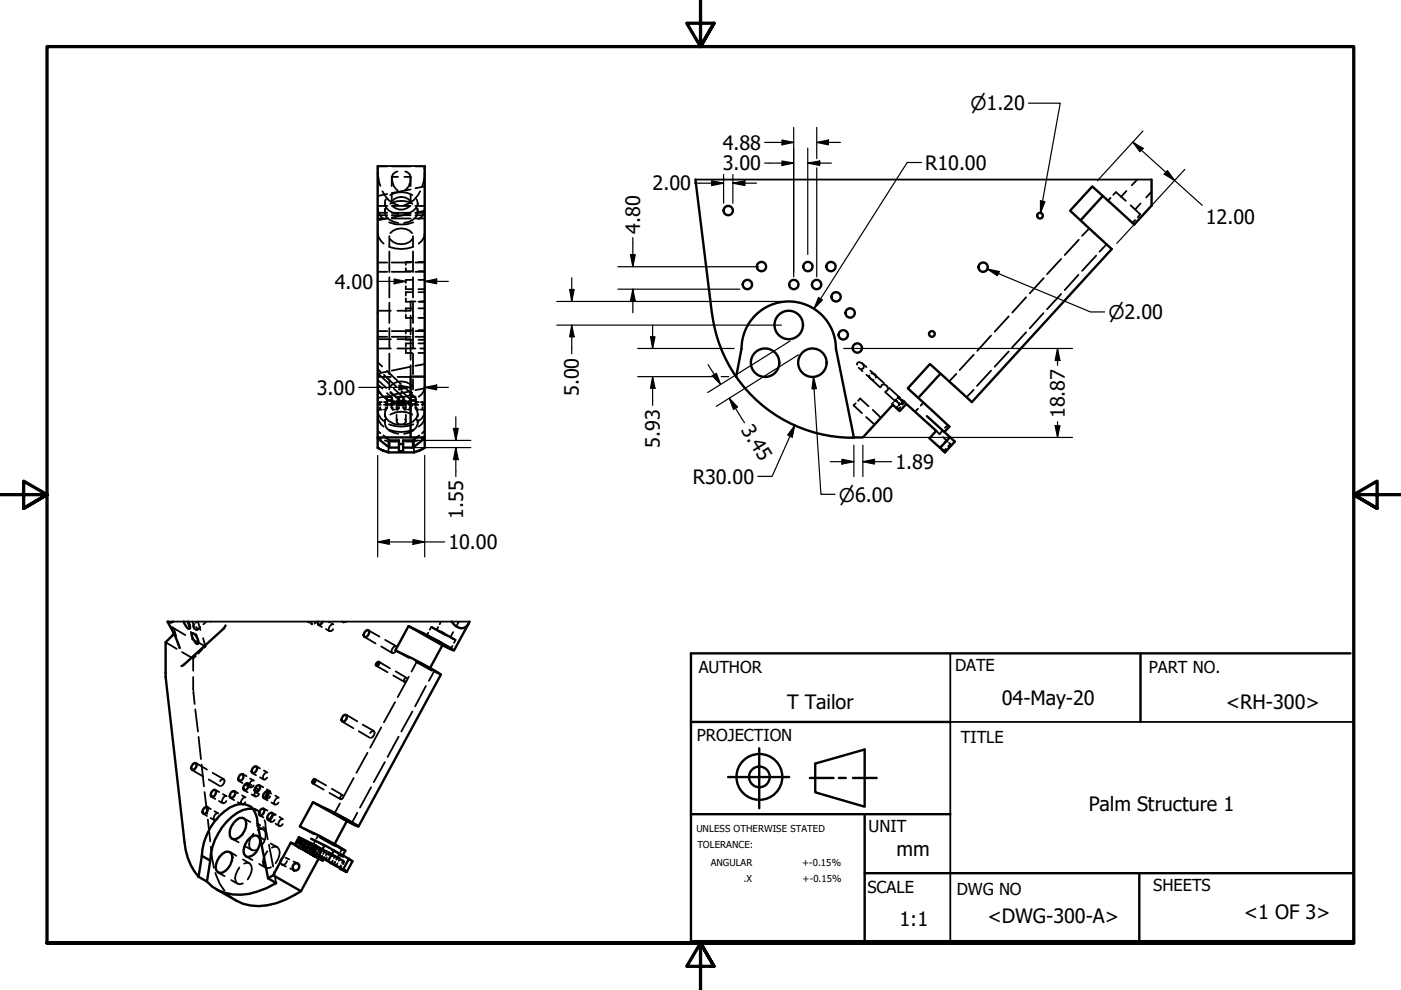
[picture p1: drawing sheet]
<svg xmlns="http://www.w3.org/2000/svg" width="297mm" height="210mm" viewBox="0 0 297 210" stroke-linecap="round" stroke-linejoin="round" font-family="sans-serif">
<!-- layer: Hidden (ANSI) -->
<g fill="none" stroke="#000" stroke-width=".38">
<path d="M80.1 36.7v.2M80.1 35.3h2M80.1 36.5v.6v-.1M80.1 37.1l.5 2.3M80.1 35.2v.6M83.1 37.5a3.1 3.1 0 0 0 1.2 2.9M83.1 37.5h1.3M83.1 37.6v1.9M83.1 35.3h4M84.3 36.4l-1 .5-.2 .6M85.7 37.5h1.4M85.9 36.4l1 .5 .2 .6"/>
<path d="M87.1 37.5a2.93 2.93 0 0 1-1.2 2.9M87.1 37.6v1.9M88.1 35.3h1.9M90 35.2v.6M90 36.5l-.2 2.2-.3 .7M90 39.5l-1.9 .4M241.1 38.1l-1.1 1.2M80.1 44.2l.2 .9 .5 .8 .5 .6M80.1 49.4l.2 .9 1 1.4M80.1 46.3h2l-2 .4M80.1 55.7h2M80.1 57.6h2"/>
<path d="M80.1 43.7h2M80.1 45.6h2M80.1 45.1h2M81.1 40.5a4.9 4.9 0 0 0 3.4 3M81.6 43.1v.6M81.6 44.3v.6M81.9 44a1.79 1.79 0 0 0 .6 2.5l.9 .5 1.1 .3M81.9 42.2a1.79 1.79 0 0 0 .6 2.5l.9 .5 1.1 .2M82.1 41.1l-2 .5M82.5 47.2a7.7 7.7 0 0 0 5.1 0M82.5 52.3a6.8 6.8 0 0 0 5.1 0M82.5 50.1v2.1"/>
<path d="M82.5 53.3v4.4M82.5 58.8v4.3M82.7 43.2a4.7 4.7 0 0 1 4.7 0M82.7 50.7a3 3 0 0 0 4.7 0M82.7 49.4a3.2 3.2 0 0 1 4.7 0M82.7 41.4a4.7 4.7 0 0 1 4.7 0M83.1 41.2v1.9M83.1 55.7h4M83.1 57.6h4M83.1 43.7h4M83.1 45.6h4M83.1 45.1h4"/>
<path d="M83.1 46.3h4M83.2 42.6a2.47 2.47 0 0 1 3.7 0M83.2 43.6a2.33 2.33 0 0 0 3.7 0M86 56.9v.6h1.4M87.1 40.2l-4 .7M87.1 45.3l-4 .8M87.1 41.2v1.9M87.4 55.5h-1.4v.7M87.4 59.3h-1.4v.7M87.6 50.1v2.1M87.6 53.3v4.4M87.6 58.8v4.3"/>
<path d="M88.1 55.7h1.9M88.1 57.6h1.9M88.1 43.7h1.9M88.1 45.6h1.9M88.1 46.3h1.9M88.3 44a1.65 1.65 0 0 1-.7 2.5l-.9 .5-1 .3M88.3 42.2a1.65 1.65 0 0 1-.7 2.5l-.9 .5-1 .2M88.6 43.1v.6M88.6 44.3v.6M88.7 59.3h1.3M88.7 57.5h1.3M88.7 55.5h1.3"/>
<path d="M89.1 40.5a5.2 5.2 0 0 1-3.4 3M90 44.2l-.1 .9-.5 .8-.6 .6M90 49.4l-.1 .9-.5 .8-.6 .6M90 44.7l-1.9 .4h1.9M221.3 59l-3 3.2M225 54.9l-3 3.2M228.7 58.3l-3 3.2M228.7 50.8l-3 3.3M230.9 48.4l-1.5 1.6M232.4 54.2l-3 3.2M234.6 51.8l-1.5 1.6M235.5 41.9l-.6 .7"/>
<path d="M236 41.3l.6-.6 2.1 1.9M238.8 40.5l-1.1 1.3M239.7 43.5l2 1.9-.5 .7M240.7 46.6l-.6 .7M241.8 43.2l-1.1 1.2M244.2 40.6l-1.2 1.3M80.1 70.2h2M80.1 71.4h2M80.1 76.8l.9 .9M80.1 78.2l.6 .6M80.1 79.2l.1 .1M80.1 73.9h2.8"/>
<path d="M80.1 71.9h2.8M80.1 65.9h2.8M80.1 79.9h2.8M80.4 79.4l2.1 2M81.4 79.5l2.7 2.5M82 78.6l3 2.8M82.1 78.8l-2 .4M82.5 64.2v4.3M82.5 69.6v4.3M82.5 75v4.3M83.1 70.2h4M83.1 71.4h4"/>
<path d="M84.3 71.9h2.8v2h1M84.3 73.9h2.8v2.4M84.3 79.9h2.8M86 60.7v.6h1.4M86 63.3v.7h1.4M86 66.7v.7h1.4M86 71.3v.7h1.4M86 74.1v.7h1.4M87.1 77.8l-4 .8M87.1 66.9v4M87.1 77.4v2.5M87.4 61.9h-1.4v.7"/>
<path d="M87.4 65.4h-1.4v.7M87.4 70h-1.4v.7M87.4 72.8h-1.4v.7M87.6 64.2v4.3M87.6 69.6v4.3M87.6 75v4.3M88.1 63.9h-1v2h-2.8M88.1 70.2h1.9M88.1 71.4h1.9M88.7 67.4h1.3M88.7 65.4h1.3M88.7 61.3h1.3"/>
<path d="M88.7 72h1.3M88.7 70h1.3M88.7 64h1.3M88.7 61.9h1.3M88.7 74.8h1.3M88.7 72.8h1.3M89.1 73.9h.9M89.1 63.9h.9M90 77.2l-1.9 .4M182.1 77.9l.8 .8M182.8 77.1l.3 .4v.3v.3l-.4 .1M182.8 77.1l-.7-.3-.3 .1-.1 .4"/>
<path d="M182.8 77.1l.9 .7M183.7 79.5l.8 .7M184.3 79.6l.2 .6M184.5 78.6l3 2.7M184.7 79.2l.7 .2M185.4 79.4l.3 .7M202.8 79.3l-1.6 1.6M206.4 75.2l-2.9 3.3M210.1 71.2l-2.9 3.2M210.1 78.6l-3 3.2M213.9 67.1l-3 3.2M213.9 74.5l-3 3.3"/>
<path d="M217.6 63l-3 3.3M217.6 70.5l-3 3.2M221.2 66.4l-2.9 3.2M225 62.3l-3 3.3M80.1 88.2l.2 .9 .5 .9 .5 .5M80.1 87l.2 .9 .5 .8 .5 .6M80.1 81.9l.2 .9 .5 .8 .5 .5M80.1 94.9l.4 .2M80.1 85.8h.7M80.1 91.3l.5 .6M80.1 92.7l.7 .4M80.1 80.6l1.8 1.7"/>
<path d="M80.1 81.5l1 .9M80.1 82.9l.7 .6M80.3 87l-.2 .2M80.3 85.5l-.2 .1M80.6 85.3h.4M80.6 85.3l-.2 .1M80.6 85.3v.5M80.6 86.3v.5M80.8 95.3l.4 .2M81 86.8l-.6 .1M81.2 95.5h.1M81.2 95.5l.4 .1"/>
<path d="M81.3 92.3l.6 .4M81.4 86.8h.4M81.4 85.8h1M81.4 85.3h.4M81.4 84.2l.7 .6M81.6 93.4l.8 .2M81.6 87.7v.7M81.6 89v.6M81.8 86.3v.5M81.9 88.8a1.8 1.8 0 0 0 .6 2.5l2 .7M81.9 86.9a1.72 1.72 0 0 0 .6 2.4l.9 .5 1.1 .3M81.9 85.2l-.1 .1v.5"/>
<path d="M81.9 86.7l-.1 .1M82 84.6v.3M82 85.2v.3M82 83.3l1.1 1-.6-.2M82.1 85.8v.2M82.1 85.4v.3l-.1-.1M82.1 84.8l.3 .1M82.1 84.8l.4 .2 .6-.2M82.1 84.2v.2M82.1 84.6l-.1 .7M82.1 86.3l-.1 .3M82.1 85l-.1 .1"/>
<path d="M82.1 84l-2 .4M82.1 85.6h.3M82.2 84.1l-.1 .1M82.4 95.1v.8l-.4-.2M82.4 93.6h1.8M82.4 93.6v.8M82.5 91.1a6.8 6.8 0 0 0 5.1 0M82.5 90a6.8 6.8 0 0 0 5.1 0M82.5 84.7a6.8 6.8 0 0 0 5.1 0M82.5 84.1h-.1h.3M82.5 84.1l-.4 .2 .1-.1M82.5 84.1l.2 .1"/>
<path d="M82.5 80.4v2.2M82.7 85.8h.9M82.7 87.9a4.7 4.7 0 0 1 4.7 0M82.7 86a4.7 4.7 0 0 1 4.7 0M82.7 83.2a3.2 3.2 0 0 0 4.7 0M82.7 82a3 3 0 0 1 4.7 0M82.8 83.1l1.8 1.7M82.9 84.1l.1 .1M82.9 84.2h.1M83 85.4v.3M83 84.9l-.3 .1M83 85.1l.1 .2"/>
<path d="M83 84.9l.1 .1M83 86.3l.1 .3M83 84.2v.2M83 84.6v.5M83 85.8v.2M83.2 85.3v.4l-.5-.1M83.2 85.1v.2M83.2 86.7v.1M83.2 84.6v.3M83.2 85.3v.5M83.2 86.3v.5M83.2 86.8h.4"/>
<path d="M83.2 85.3h.4M83.5 82.4l2 1.9-.4-.2M83.9 86.8h.4M83.9 85.3h.4M84.1 85.8h.8M84.1 85.3v1.3M84.1 87.9v1.4M84.3 88.9l-.2 .6a1.15 1.15 0 0 0 1.9 0v-.4l-.1-.2M84.3 84.9l-.2 .5a1.15 1.15 0 0 0 1.9 0v-.4l-.1-.1M84.3 86.3v.5M84.4 85.2l-.1 .1v.5M84.4 86.7l-.1 .1"/>
<path d="M84.5 84.6v.3M84.5 85.2v.3M84.6 85.8v.2M84.6 85.4v.3l-.1-.1M84.6 84.8l.3 .1M84.6 84.8l.5 .2 .4-.2M84.6 84.2v.2M84.6 84.6l-.1 .7M84.6 86.3l-.1 .3M84.6 85l-.1 .1M84.6 85.6h.3M84.8 84.1l-.2 .1"/>
<path d="M85.1 84.1h-.2h.3M85.1 82.9l2 2 .5 .1 .5-.2-.3 .1M85.1 84.1l-.5 .2 .2-.1M85.1 84.1l.1 .1M85.2 85.8h.8M85.3 84.1l.2 .1M85.3 84.2h.2M85.5 85.4v.3M85.5 84.9l-.3 .1M85.5 85.1l.1 .2M85.5 84.9l.1 .1M85.5 86.3l.1 .3"/>
<path d="M85.5 84.2v.2M85.5 84.6v.5M85.5 85.8v.2M85.7 85.3v.4l-.5-.1M85.7 85.1l.1 .2M85.7 86.7l.1 .1M85.7 84.6v.3M85.8 85.3v.5M85.8 86.3v.5M85.8 86.8h.3M85.8 85.3h.3M86 93.6h1.8"/>
<path d="M86 82.4l2.1 1.9M86 85.3v1.3M86 87.9v1.4M86.5 86.8h.4M86.5 85.3h.4M86.6 85.8h.8M86.9 86.3v.5l.1-.1M86.9 85.3v.5M87 85.3v.4l.4-.1M87 85.1l-.1 .2M87 84.6v.3M87.1 83l-4 .7"/>
<path d="M87.1 84.9l.3 .1M87.1 85.1v.2M87.1 86.3v.3M87.1 84.9v.1M87.1 84.2v.2M87.1 84.6v.5M87.1 85.4v.3M87.1 85.8v.2M87.3 84.1l-.2 .1M87.3 84.2h-.2M87.4 84.1h.4h-.2M87.6 84.1l.5 .2"/>
<path d="M87.6 84.1l-.5 .2M87.6 84.1l-.2 .1M87.6 80.4v2.2M87.8 95.1v.8l.4-.2M87.8 85.8h.9M87.8 93.6v.8M87.8 85.6h.3M87.9 84.1l.2 .1M87.9 84.2l.2 .1M88.1 85.8v.2M88.1 85.4v.3v-.1M88.1 84.6v.7"/>
<path d="M88.1 84.2v.2M88.1 86.3v.3M88.1 85v.1M88.2 84.6v.3M88.2 85.2v.3M88.3 88.8a1.66 1.66 0 0 1-.7 2.5l-.9 .4-1 .3M88.3 86.9a1.59 1.59 0 0 1-.7 2.4l-.9 .5-1 .3M88.3 85.2v.1M88.3 86.7v.1M88.3 85.3v.5M88.3 86.3v.5M88.3 86.8h.5"/>
<path d="M88.3 85.3h.5M88.6 93.4l-.8 .2M88.6 87.7v.7M88.6 89v.6M88.9 92.3l-.6 .4M89 95.5h.1M89 95.5l-.4 .1M89.2 86.8l.5 .1M89.2 85.3h.4M89.3 95.3l-.3 .2M89.4 85.8h.6M89.6 85.3l.1 .1"/>
<path d="M89.6 85.3v.5M89.6 86.3v.5M89.9 87l.1 .2M89.9 85.5l.1 .1M90 88.2l-.1 .9-.5 .9-.6 .5M90 87l-.1 .9-.5 .8-.6 .6M90 81.9l-.1 .9-.5 .8-.6 .5M90 94.9l-.3 .2M90 91.3l-.5 .6M90 92.7l-.7 .4M90 82.3l-1.9 .4M181.4 85.5l-.4 .5 1.8 1.6"/>
<path d="M181.9 85l.5-.5 1.7 1.6M183.6 88.4l1.8 1.6M184.5 80.2l.7 .4M184.5 80.2l2.1 1.9M185 86.9l1.8 1.7M186.8 82l.1-.4 .3-.1 .8 .3 .3 .7-.1 .3-.4 .1M187.6 83.1l2.1 1.9 .3-.3M188.5 82.2l2.1 1.9M189.2 85.8h.1M189.4 85.4l-.2 .3M189.9 84.8l-.3 .3M189.9 84.9l.2 .2"/>
<path d="M190.2 85.1l-.3-.3 .3 .3M190.2 86.2l-.2 .3M190.3 86.3l-.2 .2M190.4 84.3l.3 .2M190.4 85.4l.4 .2M190.5 85.4l.3 .3zM190.6 84.1l-.4 .3M190.6 84.1l.3 .3M190.8 85.6l.3 .1M190.8 85.6l-.3 .4M190.8 85.7l-.2 .3M190.9 86.3l-.5 .5"/>
<path d="M191 84.9l.3 .2zM191 84.7l.3 .4M191.1 85.6l-.3 .1M191.1 84.7l.5 .4M191.3 85v.4M191.3 85.1v.3M191.4 85.1h-.1M191.7 85.2l.1 .1M191.8 85.3l.2 .1M191.8 85.3l-.5 .5M192.1 85.5l.1 .1M194.6 86.6l-.5 .7"/>
<path d="M195.8 85.4l-.6 .6M198.5 91.3l.7 .7 .6-.7M199.7 94.4l-.4 .5M200 92.7l.9 .9M200.5 95.2l-.4 .5M200.7 93.4l-.5 .5M201 90.1l-.7 .6M201.2 93.9l.3 .2-.5 .6M206.4 82.6l-1.5 1.6M35.1 136.2l2.4 1.4M36.8 133.4l-.3-.4 2.8 1.7M37 133.8l-.1 .5"/>
<path d="M37 133.6l.3 1.2M37.7 136.1l.4 1.3M38.6 138.3l2.4 1.3M39 131.8v.1M39.8 131.8l.3 1.1M40 131.8l.1 .3M40.1 132.3l.2 .3M40.4 134l.4 1M40.7 135.5l2.9 1.6M40.8 131.8l.4 1.3M40.9 132.8a1.01 1.01 0 0 0 .9 .8v-.2l-.2-.5M41 139.6v2.6"/>
<path d="M41.2 132.3l-.2 .3M41.5 139.1l-.5 .5M41.6 134.5l.4 1.3M41.8 131.8l-.3 .3M42 131.8l.5 1.8M42.5 132.9l-.7 .7M42.9 137.7l-.9 .9M43.1 135.3l.5 1.8M43.6 137.1l-.4 .3M43.8 131.8l-.7 .6M65.2 131.8l.3 .2M65.8 132.2l.4 .2"/>
<path d="M66 131.8l.2 .5M67.1 131.8l-.4 .4M67.5 132.5l.8 .4M69.1 133.4l.7 .4M69.7 131.8l.3 .2M70.4 132.2l.3 .2M70.4 132.4a1.09 1.09 0 0 0-.6 1.4h.3l.4-.2 .1-.2M72.5 131.8l.1 .1M72.6 131.8l.3 .2M72.7 131.9h.1M73.4 131.8l-.2 .1M77.3 135l2.3 1.4"/>
<path d="M78.1 133.6l2.4 1.4M80.8 137.1l2.4 1.4M81.7 135.7l2.3 1.3M83.8 137a1.09 1.09 0 0 0-.7 1.4l.3 .1 .5-.5M83.8 137.9l2.9 1.6M90.8 134.1l-.3 .6M91.4 132.9l-.3 .6M92.5 133.4l-1.1-.5 3.2 1.8M92.9 132.9l-.3 .6M93.5 133.9l3.1 1.8-1-.5M93.5 131.8l-.3 .6M94.3 134.4l-1.7-.9 2.8 1.6"/>
<path d="M95.9 136.9l-.3 .6M96.1 134l-.6 1.1M96.6 135.7l-.3 .6M97.3 131.8l-.6 1.1M41 143.5v2.9M41 146.7l.3 2.6M41.4 150.4l.6 4.7M42.1 156.2l.5 4.7M72.6 153l2.3 1.4M73.4 151.5l2.4 1.4M76.1 155l2.3 1.4M76.9 153.6l2.3 1.4"/>
<path d="M77.9 159.6l-2.3 4.3M78.5 155.4l.6-.4h.2a1.09 1.09 0 0 1-.6 1.4M79.8 141.2l2.4 1.3M80.3 140.3l2.4 1.4M80.8 154.2l-2.3 4.3M83.4 143.2l2.3 1.4M83.8 148.9l-2.4 4.2M83.9 142.3l2.3 1.4M84.5 156.2l-2.3 4.3M86 143.7l-.3 .3-.1 .4 .1 .2h.3l.2-.3M86.7 143.5l-2.4 4.3M87.4 150.8l-2.3 4.3"/>
<path d="M88.1 140.3l2.9 1.6M88.4 140.2l-1.2 2.2M88.5 140.3l3.6 1.9-2.2-1.1M90.3 145.5l-2.3 4.3M91.1 141.8l.5 .4M91.2 141.6l-.1 .1M92.1 142.3l-1.2 2.1M92.2 142.5l.8 .3M93.2 143h.3M40.7 163.2l2.4 1.4M41.5 161.8l2.4 1.4M42.7 162.1l.5 4.6"/>
<path d="M43.1 172.5l.8 .5M43.4 167.9l.5 4.7M43.9 171.1l.8 .4M44.1 173.8l.5 4.6M44.3 165.3l2.3 1.4M44.6 173.5l.9 .4M44.7 179.5l.6 4.5M44.8 168.9l.9 .5M45.1 163.9l2.3 1.3M45.5 172l.8 .4M45.7 167.5l.8 .4M46 172.4a1.09 1.09 0 0 0-.6 1.4l.3 .1 .5-.4"/>
<path d="M46.4 169.8l.8 .5M46.7 165.6l.1-.2 .4-.2 .3 .1a1.09 1.09 0 0 1-.6 1.4M47.2 168.4l.9 .4M47.8 168.8a1.13 1.13 0 0 0-.6 1.4l.2 .1 .6-.5M48.9 169.2l.8 .4M49.2 177.8l1.4 .8M49.7 167.7l.8 .5M50.4 170.1l.8 .4M50.7 165.6l.7 .4M51.3 168.6l.8 .5M51.5 164.1l.8 .5M51.7 173.5l1.4 .8"/>
<path d="M51.8 167.5l.7 .5M51.8 169.1a1.09 1.09 0 0 0-.6 1.4l.3 .1 .5-.5M51.9 179.4l1.4 .8M52.2 166.5l.8 .4M52.6 166.1l.8 .4M52.8 170.9l.7 .3M53 165.1l.8 .4M53.3 168.4l.8 .5M53.5 163.9l.8 .5M53.6 165.5a1.13 1.13 0 0 0-.6 1.4l.2 .1 .6-.5M53.7 171.5l.8 .3 .7 .5M53.7 176.8a3.5 3.5 0 0 0-.8 2.9 1.05 1.05 0 0 0 1.6 .4"/>
<path d="M54 171.5l.6 .4M54.2 167l.7 .4M54.2 167.9l.7 .5M54.4 162.5l.7 .4M54.5 175.1l1.3 .8M54.6 174.7l.6 .3M54.7 167.4a1.09 1.09 0 0 0-.7 1.4l.4 .1 .3-.2 .2-.3M54.7 176l.7-.3 .5 .2a2.61 2.61 0 0 1-.5 3.4M54.7 177.3l1.3 .7M55 166.5l.8 .4M55.1 172.9l.8 .4M55.1 164.8l.8 .5"/>
<path d="M55.8 175.4l.5 .3 .5 2.3M55.8 168.8l.7 .5M55.9 171.4l.8 .5M55.9 169.2l.8 .5M55.9 163.4l.8 .4M56.1 173.9l.2 .5v1.3M56.5 163.8a1.09 1.09 0 0 0-.7 1.4l.3 .1 .5-.4M56.6 167.4l.7 .4M56.6 173.8l.8 .4M56.8 167.8l.7 .4M56.8 173.8l.8 .4M57 179.1l.9 4.6"/>
<path d="M57.1 167.8a1.09 1.09 0 0 0-.6 1.4l.3 .1 .5-.5M57.4 178.9l1.4 .7M57.5 172.4l.8 .4M57.5 170.2l.8 .4M57.7 179.7l.7-.2a1.41 1.41 0 0 1 .8 2l-.8 1.5M57.7 172.3l.8 .5M58 172.8a1.13 1.13 0 0 0-.7 1.4l.4 .1 .5-.5M58.4 168.7l.7 .4M58.4 174.7l.8 .4M58.9 169.1a1.09 1.09 0 0 0-.7 1.4l.3 .1 .6-.4M59.2 173.2l.8 .5M59.8 173.6a1.13 1.13 0 0 0-.7 1.5l.3 .1 .5-.5"/>
<path d="M62.9 179.3v.1M62.9 179l-.1 .3 .1 .1M63.1 179.5l.2 .1M63.2 178.4l.3 .5 .3-.1M63.2 178.5h.2M63.2 178.5l-.1 .2M63.2 178.5l.1 .2M63.2 178.3h.1M63.4 179.6v.1M63.4 179.3l-.1 .2 .2-.2M63.5 177.9h.1M63.6 178.7h.2"/>
<path d="M63.6 175.2l2.8 1.6M63.6 177.8l-.1 .1 .2 .1M63.6 177.8l.3 .2M63.6 177.8h.1M63.8 178.7l-.2 .3M63.8 178.8l-.2 .2M63.8 177.9h.1M63.8 178.8l-.2 .1M63.8 178.3a.49 .49 0 0 0-.7 .4l.1-.3M63.9 178.5l-.1 .2M63.9 177.9l-.5 .1M63.9 178.4v.1"/>
<path d="M63.9 178.1l.2 .1M63.9 177.9v.1M63.9 178.6v.4l-.4 .2M64 178h.1M64 178.1l.1 .1M64 178.6l-.1 .1M64.1 178.2l-.1 .1M64.1 178h.1M64.1 178.2h.1M64.1 178.5h-.1M64.4 179.9l-.1 .3h.1M64.6 179.5l.2 .4h.3"/>
<path d="M64.6 179.3v.1M64.7 179.2l.2 .4h.4l-.2 .3M64.7 179.4h.2M64.7 179.4l-.1 .2M64.7 179.4l.1 .2M64.7 179.1v.1M64.8 179.1h.5M65 178.7l.2 .1M65 178.7h.1M65 179.5l.2 .1M65 178.7l.2 .2M65.1 178.6v.1"/>
<path d="M65.2 178.7l-.1-.1 .4 .3-.2-.1M65.2 179.6l-.1 .3M65.3 178.8h.1M65.3 178.8l-.3-.1v.2M65.3 179.4l-.1 .2M65.3 179.6l-.1 .1M65.3 178.8l.2 .1M65.4 179.2l.1 .1M65.4 178.9l.1 .1M65.5 179.5v-.1l-.2 .3M65.5 178.8l.2 .1M65.5 179v.2"/>
<path d="M65.5 179.3v.1M65.6 179l-.1 .1M65.7 178.9l-.2 .1M65.7 178.9h-.1M65.7 178.9h.1M66 177.8l2.9 1.6M66.3 166.1l2.3 1.3M66.5 179.6l.2 .1M66.5 179.6h.1M66.5 179.5v.1M66.7 179.5h-.2l.4 .2M66.7 179.6h.1"/>
<path d="M66.7 178.5l-.3 .6M66.8 179.6l-.4 .1M66.8 179.6l.2 .4M66.8 179.6l.1 .1M66.8 165.2l2.4 1.3M66.9 179.7l.2 .2M67 179.7h.1M67 179.5l1.8 1M67 179.9l.2 .2M67 179.7l.1 .1M67 179.8v.1M67.1 179.9l-.2 .2"/>
<path d="M67.1 179.7h.1M67.1 179.4l1.7 .9M67.1 179.9h-.1M67.1 179.3l.9 .5M67.1 179.8v.1M67.1 179.8l.2 .1M67.2 179.7l-.3 .4M67.4 177.2l-.3 .6M67.5 179.9l.2 .2M67.9 177.6l2.8 1.6M68.4 177.6l-1-.4 3.1 1.8M69.5 178.2l3 1.7-1-.4"/>
<path d="M69.8 168.1l2.4 1.4M70.4 167.2l2.3 1.4M70.8 179.2l.5 .3M70.9 179h.1M71.9 179.8l.8 .4M72.1 170.3l-1.2 2.1M72.5 168.6l-.3 .3-.1 .4 .1 .2h.3l.1-.3M72.5 180l-.3 .6M75 164.9l-2.4 4.4M75.8 172.3l-1.2 2.2M78.7 166.9l-2.4 4.3M81.6 161.6l-2.4 4.2"/>
<path d="M45.7 185.1a8.8 8.8 0 0 0 1.9 3.7M46.2 185l1.4 .8M48.3 189.6l1.7 1.3M48.8 180.6l1.3 .9M49 186.6l1.4 .8M50.7 183.9a3.4 3.4 0 0 0-.7 3l.3 .4 .4 .2 .8-.2M51.5 182.2l1.4 .8M51.8 183.1l.7-.2a1.41 1.41 0 0 1 .8 2l-.8 1.6M52.1 181.6l1.4 .7M54.9 183.2l1.4 .7M56.7 180.5a3.5 3.5 0 0 0-.8 2.9 1.03 1.03 0 0 0 1.6 .5M58.1 184.9l.4 2.3"/>
<path d="M59.8 183.3l.8 .4M59.8 182l-.4 .5v.5l.4 .3M60.5 181.8l.8 .4M60.8 182.5l-.2 .6-.5 .3-.3-.1M61.5 184.1l.9 .5M62.2 182.7l.9 .3M64.3 180.2h.2M64.6 180.4h.2M64.8 180.4l.1 .1M65 180.2l-.2 .2M65 180.1l-.2 .3M65.7 181l.2 .1"/>
<path d="M65.9 180.8l-.2 .2 .1 .1M66.1 180.2a.49 .49 0 0 1 .4-.4 .49 .49 0 0 1 .5 .2l-.1 .4-.4 .5M66.1 181.2l.2 .1M66.2 180.1l.2 .4 .4-.1M66.2 180.2l.2 .1M66.2 180.2l-.2 .3M66.2 180.2l.1 .2M66.2 181.3l.2-.3-.1 .3M66.4 181.3v.1M66.5 180.4h.2M66.7 180.4l-.2 .4 .2-.3M66.7 180.5l.2 .1"/>
<path d="M66.7 180.5l-.2 .1M66.9 180.3l-.2 .1M67 180.1v.1M67.1 180.7l.1 .1v.1M67.1 181.1l-.1 .2M67.4 180.1l.2 .1M67.5 180.6l-.3 .2M67.6 180.2v.2M67.6 181.1l-.2 .4M67.7 180.1h-.1M67.7 180.1h.1M67.9 180.2h.2l-.3 .4"/>
<path d="M68.1 180.2l.2 .2M68.3 181.5l-.2 .3M68.5 180.5l.3 .1M68.8 180.6l.2 .2M68.8 180.6l-.3 .5M68.8 181.7l-.2 .4M69 180.3l.8 .5M69.1 180.8l.2 .1M69.3 180.9l1.2 .6M69.3 180.9l-.2 .4M69.3 181.8l-.3 .5M69.7 180.8l1.8 1-1.8-.8"/>
<path d="M69.8 180.8l.4 .2M69.8 180.8l-.2 .5M70.4 180.2l2.1 1.3-.7-.2M70.5 182.5l-.3 .5M70.7 181.3l.4 .2M71 182.7l-.3 .5M71.1 181.5l.1 .1M71.1 182.8l-.3 .5M71.1 181.5l-.3 .5M71.4 181.6l.4 .2h-.2M71.6 183l-.4 .6M71.6 181.8l.4 .2"/>
<path d="M71.6 181.8l-.3 .5M71.8 182.1l1.2 .6-.3 .5M71.8 181.3l1 .4M71.8 181.3l-.5 .9M71.9 181.9l.2 .1h-.2M72.1 182l-.3 .5M72.3 183.5l-.4 .5M72.4 183.7l-.3 .5M72.4 182.2l.4 .3M72.6 181.5h.1M72.8 182.5h.1M72.8 182.5l-.3 .5"/>
<path d="M72.9 182.6l.1 .1M73 180.3l.2 .1M73.8 182.2l.9 .4"/>
</g>
<g fill="#000">
<circle cx="185.4" cy="79.4" r=".19"/>
<circle cx="82.4" cy="95.9" r=".19"/>
<circle cx="87.8" cy="95.9" r=".19"/>
<circle cx="189.7" cy="85" r=".19"/>
<circle cx="189.9" cy="84.8" r=".19"/>
<circle cx="190.4" cy="84.3" r=".19"/>
<circle cx="190.6" cy="84.1" r=".19"/>
<circle cx="191.4" cy="84.9" r=".19"/>
<circle cx="191.5" cy="85" r=".19"/>
<circle cx="38.1" cy="137.4" r=".19"/>
<circle cx="38.9" cy="131.8" r=".19"/>
<circle cx="44.6" cy="131.8" r=".19"/>
<circle cx="63.3" cy="179.6" r=".19"/>
<circle cx="63.4" cy="178.8" r=".19"/>
<circle cx="63.8" cy="178.8" r=".19"/>
<circle cx="63.9" cy="177.9" r=".19"/>
<circle cx="63.9" cy="178.7" r=".19"/>
<circle cx="63.9" cy="178.8" r=".19"/>
<circle cx="64.1" cy="178.2" r=".19"/>
<circle cx="64.1" cy="178.1" r=".19"/>
<circle cx="64.9" cy="179.7" r=".19"/>
<circle cx="65.3" cy="179" r=".19"/>
<circle cx="65.3" cy="179.7" r=".19"/>
<circle cx="65.3" cy="179.6" r=".19"/>
<circle cx="65.3" cy="178.7" r=".19"/>
<circle cx="65.5" cy="179.1" r=".19"/>
<circle cx="65.6" cy="179.1" r=".19"/>
<circle cx="65.7" cy="178.9" r=".19"/>
<circle cx="66.2" cy="180" r=".19"/>
<circle cx="66.5" cy="179.5" r=".19"/>
<circle cx="66.8" cy="179.6" r=".19"/>
<circle cx="67.1" cy="179.7" r=".19"/>
<circle cx="66.3" cy="181.3" r=".19"/>
<circle cx="66.4" cy="180.5" r=".19"/>
<circle cx="72.6" cy="181.4" r=".19"/>
</g>
<!-- layer: Visible Narrow (ANSI) -->
<path d="M80.1 35.2h9.9M147.4 38.1h96.8M35.5 131.8h64.1" fill="none" stroke="#000" stroke-width=".38"/>
<!-- layer: Visible (ANSI) -->
<g fill="none" stroke="#000" stroke-width=".51">
<path d="M80.1 35.2v59.8l1.1 .5 1.2 .4h5.4l1.2-.4 1-.5v-2.3M90 35.2v44.7M147.4 38.1l3.6 28.4a30 30 0 0 0 5.1 13.4M244.2 38.1v5.5l-3.7 4-8.9-8.1-4.7 5.2 8.8 8.1-29.6 32.5-8.9-8.1-4.7 5.1 8.8 8.2-1.1 1.1M233.8 41.6l-4.7 5.1M87.1 79.9h2.9v12.8h-2.9zM156.1 79.9a30 30 0 0 0 24.6 12.9M177.2 73.9a10 10 0 0 0-10-10 10 10 0 0 0-10 10l-1.1 6M177.2 73.9l3.8 18.8M199.4 79.2l-4.7 5.2M80.1 92.9l2.4 2v-1.5M80.1 92.7h7"/>
<path d="M81.9 92.7l.6 .7h2.1v2.3h.9v-2.3h2.1l.7-.7M82.5 94.9h2.1M84.6 94.1h.9M85.5 94.9h2.1M90 92.9l-2.4 2v-1.5M180.7 92.7h.3M196.5 88.2l4.9 4.5-2.1 2.3-2.3-2.1 1.5-1.6-6.3-5.7-1.4 1.6-1.5-1.4-6.4 6.9h-1.9M199.3 95l.6 .5M199.4 94.9l1 1M201.4 92.7l1 .9-2.1 2.3-.3-.4M35.5 131.8l1.8 3.4 .8 2.2M35.7 131.8a.74 .74 0 0 0 1 0"/>
<path d="M36.9 134.3l-1.8 1.9v7.3l4 35a12.8 12.8 0 0 0 3 7.4M38.9 131.8l.2 .4a1.28 1.28 0 0 0 1.1 1.1 1.65 1.65 0 0 0-.3-1.5M40.8 134.3a1.88 1.88 0 0 1 1.2 2.2l-.2 .1-.3-.2a3.4 3.4 0 0 1-.9-1.9zM47.8 132.6l-.4 .7-8.3 7.6-.6 .3M67.4 131.8l.1 .7h.3l.7-.7M77.5 133.8l.4-.2h.3a.99 .99 0 0 1-1 1.4l-.1-.3zM86.6 132.8l7.2 4M90.5 134.7l2.9 1.5 2.2 1.3-3.3-1.6zM95.8 131.8a2.32 2.32 0 0 0 2.9 1.1l.9-1.1M99.4 132.2l-3.1 5.7M72.8 151.7l.4-.2 .3 .1a1.09 1.09 0 0 1-.7 1.5l-.3-.2-.1-.3zM79.8 140.6l.5-.3 .2 .3-.2 .3-.5 .3-.1-.3z"/>
<path d="M91.2 141.6l2.6-4.8 2.4 1.1-3.2-1.9-6.4-3.2-2.8 5.1 3.8 1.8 5.9 3.3-17.5 32.2M41 162l.3-.2h.3a1.13 1.13 0 0 1-.6 1.5l-.4-.1-.1-.4zM43.3 171.3l.4-.3 .3 .1a.99 .99 0 0 1-.9 1.4l-.2-.4zM45.1 167.7l.4-.3 .2 .1a.96 .96 0 0 1-.9 1.4v-.8zM49.1 167.9l.4-.2 .3 .1a.96 .96 0 0 1-1 1.3l-.1-.3zM49.6 174.4a1.63 1.63 0 0 1 2.2-.8 2.36 2.36 0 0 1 0 2.6 2.87 2.87 0 0 1-2.2 1.8l-.5-.2a2.61 2.61 0 0 1 .5-3.4zM50.9 164.3l.3-.2 .4 .1a.93 .93 0 0 1-1 1.3l-.1-.3zM52 166.3l.3-.3 .3 .2a.96 .96 0 0 1-.9 1.3l-.1-.3 .1-.5zM53.1 177.6l.6-.4 .6-.1a1.41 1.41 0 0 1 .8 2.1 3.2 3.2 0 0 1-2.6 2.5 1.41 1.41 0 0 1-.7-2l.7-1.5zM53.7 171.5a5.7 5.7 0 0 0-4.5 1.6 13.4 13.4 0 0 0-4.6 9.4M53.8 162.7l.3-.2h.3a.96 .96 0 0 1-.9 1.4l-.2-.4 .2-.5zM54.4 166.7l.3-.2h.4a.96 .96 0 0 1-1 1.4l-.1-.4 .1-.5z"/>
<path d="M55.3 171.6l.4-.2 .2 .1a1.13 1.13 0 0 1-.6 1.4l-.3-.1-.1-.3 .1-.4zM56.2 168l.3-.3 .3 .1a.99 .99 0 0 1-.9 1.4l-.1-.4zM57.1 172.5l.4-.2 .2 .1a.96 .96 0 0 1-.9 1.3l-.2-.3zM61.7 178.7l1.2 .7M62.5 179l.8 .5M62.9 179.4l.4 .1M62.9 179.4l.5 .3M63.3 179.5v.1M63.4 177.5l.8 .5-.9 1.5M63.4 177.6l-.8 1.5M63.9 178.5v.1M64.1 178.1l.5 .2"/>
<path d="M64.6 178.5l.1 .2-.1 .3h-.3M64.6 178.5l-.5-.3-.3 .6 .5 .2M64.6 178.3l.4 .2-.8 1.6-.4-.2 .5-.9M64.6 178.3v.2M65 178.5l.7 .4-.8 1.5-1.5-.7 .4 .2M65.3 179.7l.5 .2-.5 .9M65.5 179.3v.1M65.5 179.2l-.2 .4M65.7 178.9l.5 .3-.1 .2-.5-.3M66 177.8l2.8 1.4-1.2 2.3-1.4-.7 .9-1.5-3.7-1.8-.9 1.5-.8-.3-3.8 6.9-1.1 .6M66.1 179.4l.1 .2-.4 .3M66.2 179.2l.3 .2-.8 1.5-.4-.1"/>
<path d="M66.4 170.1l7.1 4M66.5 165.2h.3l.1 .3-.1 .3-.5 .3v-.6zM66.5 179.4l.4 .2M67.1 179.4l-.7-.3 .6 .4M68.8 179.2l2 1.1M70.9 179l2.6-4.9 1.7 .9 .7 .2-4.1-2.4-5.4-2.7-2.8 5.1 4.6 2.3 4.9 2.7 .1 .2-.6 1M70.9 172.5l2.3 1.1 1.3 .9zM42.8 181.5a12.4 12.4 0 0 1 7-10.8 3.3 3.3 0 0 1 4.7 2.7l2.3 12.8M42.8 181.5l1.8 1-.7 4.4-1.8-1M42.8 181.5l-.7 4.4M46.6 181.6a1.66 1.66 0 0 1 2.2-.8 2.06 2.06 0 0 1 0 2.6 2.72 2.72 0 0 1-2.2 1.7l-.4-.2a2.06 2.06 0 0 1 0-2.6zM56.8 186.2l1.7 1a15.9 15.9 0 0 1-9.2 2.4 8.1 8.1 0 0 1-5.4-2.7"/>
<path d="M57.9 185.6l5.9 3.3M62.3 183.2l.8-.2 .3 .4a.89 .89 0 0 1-1 1.2l-.3-.4-.1-.5zM64.2 180.1l.7 .3M64.4 180.2l.5 .3M64.9 180.5l1.3 .8 .3-.4M64.9 180.5l.4 .3M65.7 180.9l.7 .4M65.8 181.1l.6 .3M66.2 180.8l5 2.8-.4-.3M66.3 181.3h.1M66.4 181.4l.4 .2M66.4 181.4l1.2 .6"/>
<path d="M67 181.3l-.2 .3M67.2 181.8l1.3 .7M67.4 181.5l-.2 .3-.4-.2M67.6 181.5l1 .5M67.6 181.4l1 .6M68.1 181.8l-.2 .4M68.6 182.1l-.1 .4-.9-.5-3.8 6.9a15.7 15.7 0 0 1-10.7 3.1l-1.6-.4-5.6-3M68.6 182l.9 .5M68.6 182l1 .5M70.8 180.3l-1.3 2.2 3.2 1.9 1.3-2.3M70.8 180.3l3.2 1.8M72.7 184.4l.5 .3"/>
<path d="M72.8 184.3l.4 .3M73.2 184.6l.3 .3M73.2 184.6l.3 .2M74 182.1l.7 .5-1.2 2.3-1.4-.7-1.4-.9"/>
<circle cx="154.4" cy="44.6" r=".98"/>
<circle cx="161.4" cy="56.5" r=".98"/>
<circle cx="171.3" cy="56.5" r=".98"/>
<circle cx="176.2" cy="56.5" r=".98"/>
<circle cx="208.4" cy="56.6" r=".98"/>
<circle cx="220.5" cy="45.7" r=".6"/>
<circle cx="158.5" cy="60.3" r=".98"/>
<circle cx="162.2" cy="76.9" r="3"/>
<circle cx="167.2" cy="68.9" r="3"/>
<circle cx="168.3" cy="60.3" r=".98"/>
<circle cx="172.2" cy="76.9" r="3"/>
<circle cx="173.1" cy="60.3" r=".98"/>
<circle cx="177.3" cy="62.9" r=".98"/>
<circle cx="178.8" cy="71" r=".98"/>
<circle cx="180.2" cy="66.4" r=".98"/>
<circle cx="181.8" cy="73.8" r=".98"/>
<circle cx="197.6" cy="70.8" r=".6"/>
</g>
<circle cx="64.8" cy="180.4" r=".25" fill="#000"/>
<!-- layer: Border (ANSI) -->
<path d="M148.5 -.1v10l-2.9-5h5.8l-2.9 5 2.9-5M0 104.9h10l-5-2.9v5.8l5-2.9-5 2.9M297 104.9h-10l5-2.9v5.8l-5-2.9 5 2.9M10 199.9v-190h277v190h-277h277M151.4 204.9l-2.9-5 2.9 5h-5.8l2.9-5v10" fill="none" stroke="#000" stroke-width=".7"/>
<!-- layer: Title (ANSI) -->
<g fill="none" stroke="#000" stroke-width=".51">
<path d="M241.8 138.5v14.6M286.3 138.5h-139.8v61.1h140.5M146.5 153.1h55M161 158.7v12.7M146.5 172.6h55M154.4 164.8h12.9M171.7 164.9h5M172.8 161.9l10.5-3v12.1l-10.5-3zM177.9 164.9h1.4M180.8 164.9h5.1M183.3 172.6v27.3M183.3 185.1h103.5"/>
<path d="M241.6 185.1v14.8"/>
<circle cx="161" cy="164.7" r="4.9"/>
<circle cx="161" cy="164.7" r="2.19"/>
</g>
<path d="M201.5 138.5v61.1M201.5 153.1h85.3M139.3 199.9h147.5" fill="none" stroke="#000" stroke-width=".38"/>
<!-- layer: Dimension (ANSI) -->
<g fill="none" stroke="#000" stroke-width=".25">
<path d="M147.3 38.8h6.1M150.9 38.3l2.5 .5-2.5 .5zM153.4 37v6.1M155.4 38.8l2.5-.5v1zM155.4 38.8h5M155.4 37v6.1M162.1 30.2h6.2M162.1 34.6h6.2M165.8 29.7l2.5 .5-2.5 .5zM165.8 34.1l2.5 .5-2.5 .5zM168.3 27v31.7M171.3 34.6l2.5-.5v1z"/>
<path d="M171.3 34.6h5M171.3 31.4v22.5M173.2 30.2l2.4-.5v1zM173.2 30.2h5M173.2 27v6.6M173.2 35.6v23.1M195.4 34.5h-3.1l-19.7 30.9M218.1 21.9h6.7l-4.2 23.2M240.2 30.1l2.2 1.4-.7 .7zM240.2 30.1l14.7 13.4M242.3 27.8l-9.6 10.5M247.5 36.2l1.5 2.1-2.2-1.4z"/>
<path d="M251.2 35.9l-14.4 15.7M79.9 59.7h6.1M83.6 59.2l2.4 .5-2.4 .5zM90 59.7l2.6-.5v1zM90 59.7h5.1M121.2 58.9v5M131 56.6h29.8M133.7 54h1l-.5 2.6zM134.2 50.4v6.2M209.4 57.1l2.5 .5-.4 .9zM209.4 57.1l21.8 9h3M220.6 42.6l1 .2-1 2.3z"/>
<path d="M118 68.9h47.7M118 63.9h47.7M120.8 61.4h.9l-.5 2.5zM121.2 68.9l.5 2.5h-.9zM121.2 68.9v6.1M131 61.3h25.8M134.2 61.3l.5 2.6h-1zM134.2 61.3v5M135.2 73.9h20.4M135.2 79.9h15.7M137.9 71.4h1l-.5 2.5zM138.4 79.9l.5 2.4h-1z"/>
<path d="M138.4 68.9v5M138.4 79.9v6.1M150.1 77.3l2.7 4.2M151 79.7l.9-.5 .9 2.3zM152.9 79.9h1.6M167.5 72.3l-17.4 10.9M169.3 75.2l-17.4 10.9M172.5 79.9l.6 2.5-1 .1zM172.5 79.9l1.6 24.9h2.9M173.5 63.1l.9 .5-1.8 1.8zM178.9 73.9h48.5M224.2 73.9l.5 2.5h-1z"/>
<path d="M224.2 73.9v3.5M76.1 82.1h11M80.1 96.6v21.5M84.6 81.6l2.5 .5-2.5 .5zM87.1 81.4v3.9M87.1 93.4h12.7M87.1 94.9h12.7M90 82.1l2.6-.5v1zM90 81.4v3.9M90 96.6v21.5M90 82.1h5.1M96.1 90.8h1.1l-.6 2.6z"/>
<path d="M96.6 94.9l.6 2.5h-1.1zM96.6 88.4v5M96.6 94.9v6.2M154.6 84.4l1.7 1.9-.8 .5zM154.6 84.4l3.3 5.2M168.5 90.1l-.5 2.6-1-.5zM168.5 90.1l-4.8 10.9h-3M176 97.9h5M178.5 97.4l2.5 .5-2.5 .5zM181 94.4v6.7M182.6 92.7h44.8M182.9 97.9l2.5-.5v1z"/>
<path d="M182.9 97.9h6.1M182.9 94.4v6.7M223.7 90.3h1l-.5 2.4zM224.2 89.4v3.3M80.1 114.9l2.4-.5v1zM80.1 114.9h14.2M87.6 114.4l2.4 .5-2.4 .5z"/>
</g>
<g fill="#000">
<path d="M150.9 38.3l2.5 .5-2.5 .5z" fill-rule="evenodd"/>
<path d="M155.4 38.8l2.5-.5v1z" fill-rule="evenodd"/>
<path d="M165.8 29.7l2.5 .5-2.5 .5z" fill-rule="evenodd"/>
<path d="M165.8 34.1l2.5 .5-2.5 .5z" fill-rule="evenodd"/>
<path d="M171.3 34.6l2.5-.5v1z" fill-rule="evenodd"/>
<path d="M173.2 30.2l2.4-.5v1z" fill-rule="evenodd"/>
<path d="M240.2 30.1l2.2 1.4-.7 .7z" fill-rule="evenodd"/>
<path d="M247.5 36.2l1.5 2.1-2.2-1.4z" fill-rule="evenodd"/>
<path d="M90 59.7l2.6-.5v1z" fill-rule="evenodd"/>
<path d="M133.7 54h1l-.5 2.6z" fill-rule="evenodd"/>
<path d="M209.4 57.1l2.5 .5-.4 .9z" fill-rule="evenodd"/>
<path d="M220.6 42.6l1 .2-1 2.3z" fill-rule="evenodd"/>
<path d="M83.6 59.2l2.4 .5-2.4 .5z" fill-rule="evenodd"/>
<path d="M120.8 61.4h.9l-.5 2.5z" fill-rule="evenodd"/>
<path d="M121.2 68.9l.5 2.5h-.9z" fill-rule="evenodd"/>
<path d="M134.2 61.3l.5 2.6h-1z" fill-rule="evenodd"/>
<path d="M137.9 71.4h1l-.5 2.5z" fill-rule="evenodd"/>
<path d="M151 79.7l.9-.5 .9 2.3z" fill-rule="evenodd"/>
<path d="M173.5 63.1l.9 .5-1.8 1.8z" fill-rule="evenodd"/>
<path d="M224.2 73.9l.5 2.5h-1z" fill-rule="evenodd"/>
<path d="M84.6 81.6l2.5 .5-2.5 .5z" fill-rule="evenodd"/>
<path d="M90 82.1l2.6-.5v1z" fill-rule="evenodd"/>
<path d="M96.1 90.8h1.1l-.6 2.6z" fill-rule="evenodd"/>
<path d="M96.6 94.9l.6 2.5h-1.1z" fill-rule="evenodd"/>
<path d="M138.4 79.9l.5 2.4h-1z" fill-rule="evenodd"/>
<path d="M154.6 84.4l1.7 1.9-.8 .5z" fill-rule="evenodd"/>
<path d="M168.5 90.1l-.5 2.6-1-.5z" fill-rule="evenodd"/>
<path d="M172.5 79.9l.6 2.5-1 .1z" fill-rule="evenodd"/>
<path d="M178.5 97.4l2.5 .5-2.5 .5z" fill-rule="evenodd"/>
<path d="M182.9 97.9l2.5-.5v1z" fill-rule="evenodd"/>
<path d="M223.7 90.3h1l-.5 2.4z" fill-rule="evenodd"/>
<path d="M80.1 114.9l2.4-.5v1z" fill-rule="evenodd"/>
<path d="M87.6 114.4l2.4 .5-2.4 .5z" fill-rule="evenodd"/>
</g>
<g font-size="4.2">
<text x="153.2" y="31.7">4.88</text>
<text x="196.2" y="36">R10.00</text>
<text x="138.4" y="40.4">2.00</text>
<text x="153.2" y="36.1">3.00</text>
<text x="255.7" y="47.5">12.00</text>
<text x="135.7" y="49.6" transform="rotate(-90 135.7 49.6)">4.80</text>
<text x="71" y="61.2">4.00</text>
<text x="67.2" y="83.7">3.00</text>
<text x="122.7" y="84" transform="rotate(-90 122.7 84)">5.00</text>
<text x="225.7" y="88.7" transform="rotate(-90 225.7 88.7)">18.87</text>
<text x="139.9" y="94.9" transform="rotate(-90 139.9 94.9)">5.93</text>
<text x="157" y="91.2" transform="rotate(58 157 91.2)">3.45</text>
<text x="189.9" y="99.4">1.89</text>
<text x="146.9" y="102.5">R30.00</text>
<text x="98.2" y="110" transform="rotate(-90 98.2 110)">1.55</text>
<text x="95.1" y="116.4">10.00</text>
<text x="212.4" y="149.6">04-May-20</text>
<text x="166.9" y="150.3">T Tailor</text>
<text x="259.9" y="150.4">&lt;RH-300&gt;</text>
<text x="230.8" y="171.9">Palm Structure 1</text>
<text x="190.1" y="181.5">mm</text>
<text x="190.7" y="196.3">1:1</text>
<text x="209.4" y="195.7">&lt;DWG-300-A&gt;</text>
<text x="263.7" y="194.9">&lt;1 OF 3&gt;</text>
</g>
<g font-size="4">
<text x="205.7" y="23.3">⌀1.20</text>
<text x="235" y="67.7">⌀2.00</text>
<text x="177.9" y="106.3">⌀6.00</text>
</g>
<g font-size="3.5">
<text x="148.1" y="142.8">AUTHOR</text>
<text x="202.5" y="142.2">DATE</text>
<text x="243.6" y="142.8">PART NO.</text>
<text x="147.8" y="157.2">PROJECTION</text>
<text x="203.7" y="157.5">TITLE</text>
<text x="184.1" y="176.4">UNIT</text>
<text x="184" y="189.3">SCALE</text>
<text x="202.9" y="189.7">DWG NO</text>
<text x="244.5" y="188.9">SHEETS</text>
</g>
<g font-size="2">
<text x="147.6" y="176.4">UNLESS OTHERWISE STATED</text>
<text x="147.9" y="179.9">TOLERANCE:</text>
<text x="150.7" y="183.6">ANGULAR</text>
<text x="170.1" y="183.7">+-0.15%</text>
<text x="157.6" y="187">.X</text>
<text x="170.2" y="187">+-0.15%</text>
</g>
</svg>
